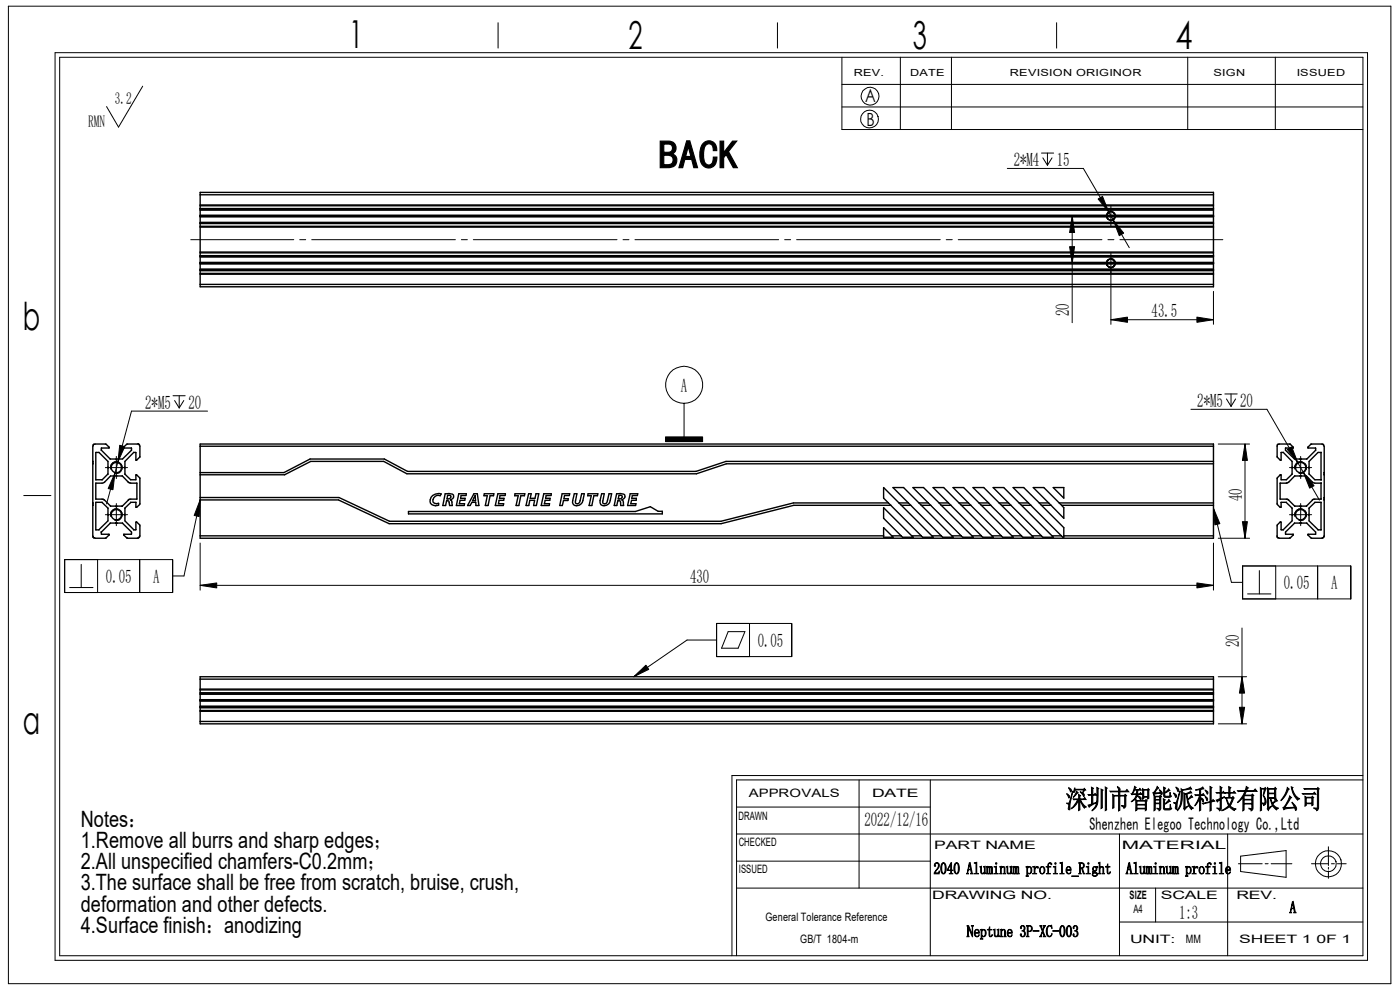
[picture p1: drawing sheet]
<svg xmlns="http://www.w3.org/2000/svg" width="297mm" height="210mm" viewBox="0 0 297 210" stroke-linecap="round" stroke-linejoin="round" font-family="sans-serif">
<g fill="none" stroke="#000" stroke-width=".21">
<path d="M1.8 1.3h293.3v207.4h-293.3zM11.7 11.2h278.4v192.5h-278.4zM12.7 12.1h276.4v190.6h-276.4zM30.3 18.3l-5.2 8.7-2.5-4.4M105.7 4.8v5.4M164.9 4.8v5.4M178.6 17.9h110.5M178.6 12.1v15.4h110.5M191 12.1v15.4M201.8 12.1v15.4M224.2 4.8v5.4M252 12.1v15.4"/>
<path d="M270.6 12.1v15.4M178.6 22.7h110.5M213.7 35.7h16.1l9.8 16.8M220.9 32.5h2.6M221.2 33.5l1 1.6M222.2 32.5v2.6M223.2 33.5l-1 1.6M40.5 50.8h21.8M63.6 50.8h1.3M66.1 50.8h30.5M97.9 50.8h1.2M100.4 50.8h30.5"/>
<path d="M132.2 50.8h1.2M134.7 50.8h30.5M166.5 50.8h1.2M169 50.8h30.5M200.7 50.8h1.3M203.3 50.8h30.5M226.4 55.8h11.4M226.4 45.8h11.4M226.9 52.3h1.1l-.5 3.5zM227.5 45.8l.5 3.5h-1.1zM227.5 45.8v22.7M233 42.2l.9-.5 1.3 3.3z"/>
<path d="M234.7 56.1a1 1 0 0 1 1-1.2 1 1 0 0 1 1 1.1 1 1 0 0 1-1.3 .8M234.7 46.1a.99 .99 0 0 1 .9-1.3 .99 .99 0 0 1 1.1 1.1 .99 .99 0 0 1-1.3 .9M235 50.8h1.3M235.7 43.7v4.3M235.7 53.7v15.1M236.2 46.7l2.2 2.7-1 .6zM237.6 50.8h21.8M235.7 67.8l3.5-.5v1.1zM235.7 67.8h21.7M253.9 67.3l3.5 .5-3.5 .6zM257.4 61.8v7M22.4 99.2h4.7"/>
<path d="M23.8 98.3l-.3 .7v.5a1.24 1.24 0 0 1 1.1-1.6 1.24 1.24 0 0 1 1.3 1.4 1.24 1.24 0 0 1-1.5 1.1M24.7 96.8v4.7M25.1 98l-.4-.1-.8 .3M25.4 94.4l1.1 .3-1.5 3.3zM25.6 98.3l.4 .8-.1 .4M36.7 83.9h2.6M37 85l1 1.5M38 83.9v2.6M39 85l-1 1.5M44 87.2h-16.1l-3.5 13.2M141.2 92.7h7.9v1h-7.9zM145.1 85.6v7.1"/>
<path d="M252.6 86.8h16.2l11.1 19.3M258.4 94.2h6.7M259.8 83.6h2.7M260.2 84.6l1 1.6M261.2 83.6v2.6M262.1 84.6l-.9 1.6M264.1 94.2l.5 3.5h-1zM264.1 94.2v20M273.1 95.3l.9-.5 1.3 3.3zM273.6 99.2h4.7M275 98.3a1.2 1.2 0 0 0-.3 1.2 1.25 1.25 0 0 1 1.1-1.6 1.25 1.25 0 0 1 1.4 1.4 1.25 1.25 0 0 1-1.6 1.1h.5l.6-.4M275.9 96.8v4.7"/>
<path d="M276.3 98l-.3-.1-.9 .3M276.8 98.3l.3 .4v.8M5 105.1h5.8M13.7 118.7h22.9v7h-22.9zM17.2 119.7v4.9M20.7 118.7v7M22.4 109.2h4.7M23.7 108.3l-.2 .8v.4a1.24 1.24 0 0 1 1-1.6 1.24 1.24 0 0 1 1.4 1.3 1.24 1.24 0 0 1-1.5 1.2l.9-.1 .2-.3M24.4 100.4l-.4 3.5-1.1-.3zM24.4 100.4l-1.8 6.5M24.7 106.8v4.7M25.1 108l-.4-.1-.8 .3"/>
<path d="M25.5 100l-.2 .3-.9 .1M25.6 108.3l.4 .8-.1 .4M29.6 118.7v7M42.5 106l-.3 3.6-1-.3zM42.5 106l-3.5 16.2h-2.4M42.5 115.2v10M257.4 107.8l1.4 3.3-1.1 .2zM257.4 107.8l3.8 15.7h2.4M257.4 115.2v10M258.4 114.2h6.7M263.6 110.7h1l-.5 3.5zM273.6 109.2h4.7"/>
<path d="M275 108.3l-.3 .4v.8a1.26 1.26 0 0 1 1.1-1.6 1.26 1.26 0 0 1 1.4 1.3 1.26 1.26 0 0 1-1.6 1.2h.5l.6-.4M275.9 106.8v4.7M276.3 108l-.3-.1-.9 .3M276.5 100.2l2.3 2.8-1 .5zM276.8 108.3l.3 .4v.8M14.8 124.6h4.9M42.5 124.2l3.5-.5v1zM42.5 124.2h214.9M152 132.2h15.9v7.1h-15.9zM152 135.8h-6.2l-11.3 7.8M154.5 134h3.5l-1.4 3.5h-3.5zM159 132.2v7.1"/>
<path d="M253.9 123.7l3.5 .5-3.5 .5zM263.5 133.2v20.3M263.6 120.1h23v6.9h-23zM264.7 126h4.9M267.2 121v5M270.6 120.1v6.9M279.5 120.1v6.9M134.5 143.6l2.5-2.5 .6 .9zM258.4 153.5h6.1M258.4 143.6h6.1M262.9 150h1.1l-.5 3.5zM263.5 143.6l.5 3.4h-1.1z"/>
<path d="M156.3 171.2h41.1M156.3 176.9h132.8M182.2 165.4v23M197.4 165.4v37.3M237.5 176.9v25.8M260.4 176.9v25.8M281.8 179.6v4M289.1 165.4h-132.8v37.3M289.1 164.5h-133.8v38.2M156.3 182.7h41.1M156.3 188.4h132.8M237.5 195.6h51.6"/>
<path d="M245.2 188.4v7.2M262.7 183.2h5.1M263.2 181.6l9.6-1.2v5.7l-9.6-1.2zM268.4 183.2h.6M269.7 183.2h4.4M278.2 183.2h3.6M281.8 184v.4M281.8 184.7v1.6M282.4 183.2h.7M283.7 183.2h1.9"/>
<circle cx="184.5" cy="25.3" r="1.89"/>
<circle cx="184.6" cy="20.4" r="1.88"/>
<circle cx="145.1" cy="81.6" r="3.9"/>
<circle cx="281.8" cy="183.2" r="1.68"/>
<circle cx="281.8" cy="183.2" r="2.78"/>
</g>
<g fill="none" stroke="#000" stroke-width=".3">
<path d="M42.5 53.5v.1M42.5 41.3v-.5h214.9v.5M42.5 48v.2M42.5 58v.2M42.5 43.5v.1M42.5 44.2l214.9 .1zM42.5 47.4h214.9zM42.5 54.2l214.9 .1zM42.5 57.4h.1M42.5 47.2h.1M42.5 54.4l214.9 .1zM42.5 44.5h.1"/>
<path d="M42.5 57.1l214.9 .1zM42.5 55.9l214.9 .1zM42.5 45.7h214.9zM42.5 55.7h.1M42.5 45.9l214.9 .1zM42.5 45.8h.1M42.5 55.7h214.9M42.5 58.2h214.9M42.5 41.3v2.2M42.5 43.6v4.4M42.5 48.2v5.3M42.5 53.6v4.4"/>
<path d="M42.5 58.2v2.1M42.5 53.5h214.9M42.5 53.6h214.9M42.5 48.2h214.9M42.5 41.3h214.9M42.5 43.5h214.9M42.5 48h214.9M42.5 58h214.9M42.5 43.6h214.9M42.5 57.4h214.9M42.5 44.5h214.9M42.5 47.2h214.9"/>
<path d="M42.5 45.8h192.3M234.8 55.8v.2M234.8 45.8l.1-.5 .6-.4 .7 .2 .4 .7M234.8 55.7h.1M234.8 45.8v.2M234.8 55.7l.1-.4 .6-.4 .6 .2 .4 .6M234.8 55.7v.1M234.8 55.8h.1M234.8 55.8h-192.3h192.3M234.8 45.8h.1M236.6 55.8l-.2 .5-.6 .4-.6-.1-.4-.6M236.6 55.7h.1"/>
<path d="M236.6 45.8l-.3 .6-.5 .3-.8-.2-.2-.5M236.6 55.7v.1M236.6 55.8h.1M236.6 55.8h20.8h-20.8M236.6 45.8h.1M236.6 45.8h20.8M257.4 53.5v.1M257.4 48v.2M257.4 58v.2M257.4 43.5v.1M257.4 57.4h.1M257.4 47.2h.1"/>
<path d="M257.4 44.5h.1M257.4 55.7h.1M257.4 45.8h.1M257.4 41.3v2.2M257.4 43.6v4.4M257.4 48.2v5.3M257.4 53.6v4.4M257.4 58.2v2.1M42.5 60.3v.5h214.9v-.5M42.5 60.3h214.9M19.7 94.7v19.2l.5 .3h2.2l.8-.7-.1-.2h-1.6v-.4M19.7 97.9v.5"/>
<path d="M19.7 94.7l.3-.5h2.4l.8 .7M21 96h.1M21 96h-.7v5.8h1.4l1.2-1.3v-1.2M21 96l1.9 1.9M22.9 97.9h.1M22.9 99.3h.1M22.9 99.1h.1l-.1 .2M22.9 99.1h.1M22.9 97.9v1.2M23.2 95h-1.7v.5l1.9 1.9M23.2 94.9v.1M23.4 97.4h.1"/>
<path d="M23.4 97.4h1.2M24 98.3h.1M24.6 97.4h.1M24.6 97.4l.1 .1 .1-.1M24.8 97.4h.1M24.8 97.4h1.2M25.3 98.3h.1M26 97.4h.1M26.2 95h1.7v.5l-1.9 1.9M26.2 94.9v.1M26.5 97.9h.1M26.5 99.1h.1"/>
<path d="M26.5 99.1h-.1l.1 .2M26.5 99.3h.1M26.5 99.3v1.3l1.2 1.2M26.5 97.9v1.2M29.2 94.2h-2.3l-.7 .7M29.2 94.1l.3 .2 .2 .4v2.2l-.9 .7v-1.6h-.4l-1.9 1.9M42.5 94.7v-.5h214.9v.5M42.5 94.7v19M42.5 94.7h214.9M257.4 94.7v19M257.4 98.4h-103.3l-6.4 2.1h-61.4l-4.9-2.6h-15.5l-5.5 2.8h-17.9M257.4 97.9h-103.4l-6.3 2.1h-61.3l-4.9-2.6h-15.7l-5.6 2.8h-17.7"/>
<path d="M274.1 99.3v1.3l-1.2 1.2M274.1 99.3h.1M274.1 99.1h.1l-.1 .2M274.1 99.1h.1M274.1 97.9h.1M274.1 97.9v1.2M274.4 94.9l-.7-.7h-2.5l-.3 .2v2.5l.8 .7 .1-1.6h.4l1.9 1.9M274.4 95h-1.7v.5l1.9 1.9M274.4 94.9v.1M274.6 97.4h.1M274.6 97.4h1.2M275.3 98.3h.1"/>
<path d="M275.8 97.4h.1M275.8 97.4l.1 .1 .1-.1h1.2M276.5 98.3h.1M277.2 97.4h.1M277.5 95h1.6v.5l-1.9 1.9M277.5 94.9v.1M277.7 99.1h-.1l.1 .2M277.7 99.3h.1M277.7 99.3v1.2l1.2 1.3M277.7 97.9h.1M277.7 99.1h.1M277.7 97.9v1.2"/>
<path d="M279.6 96h.1M279.6 96h.6M279.6 96l-1.9 1.9M280.2 96h.1M280.2 96v5.8M280.9 94.7l-.3-.5h-2.5l-.6 .7M280.9 94.7l-.1 19.2-.4 .3h-2.2l-.7-.7v-.2h1.6v-.4M19.7 106.7v.5M21.5 112.9h.1M22.2 106.1l1.3 1.3M22.9 109.1v-1.3l-1.2-1.2h-1.4v5.8h.7l1.9-1.9M22.9 110.5h.1"/>
<path d="M22.9 109.3h.1M22.9 109.1h.1M22.9 109.3v1.2M22.9 109.1l.1 .1M23 109.2h.1M23 109.2l-.1 .1M23.5 101h.1M23.5 101l-1.6 1.4-1.6 .1v3.4h1.5l.3 .2M23.5 107.4h.1M23.5 107.4h1.1l.1 .1 .1-.1h1.1M23.5 101h1.1M24 108.3h.1"/>
<path d="M24.6 101l.1-.2 .1 .2M24.6 101h.1M24.6 111l.1-.2 .1 .2M24.6 111h.1M24.6 111h-1.2l-1.9 1.9M24.8 101h.1M24.8 111h1.2l1.9 1.9M24.8 111h.1M24.8 101h1.1M25.3 108.3h.1M26 101h.1M25.9 107.4h.1"/>
<path d="M26 101l1.2 1.3M26.4 109.2h.1M26.4 109.2l.1 .1M26.5 109.1h.1M26.5 109.3h.1M26.5 110.5h.1M26.5 110.5l1.9 1.9h.4v-1.7l.9 .7-.1 2.5-.4 .3h-2.1M26.5 109.3v1.2M26.5 109.1l-.1 .1M27.2 102.3l.5 .2h1.3v3.4h-1.5l-1.5 1.5M27.7 101.8h.1M27.7 101.8h1.1"/>
<path d="M27.9 112.9v.4h-1.7v.2l.9 .6M27.9 112.9h.1M28.8 101.8h.1M28.8 101.8v-1l.2-.1 .7 .7v5.5l-.9 .7v-1h-1.1l-1.2 1.2v1.3M42.5 113.7v.5h214.9v-.5M42.5 105.5h29.4l10.7 5.1h70.4l15.3-3.9h20.2M42.5 106h29.3l10.7 5.1h70.5l15.4-3.9h20.6M42.5 113.7h145M86.7 108.5h48.1l3.2-1 1.6 1h.9v.5h-53.8zM91.8 105.1a2.03 2.03 0 0 1 1.8-.3l-.2 .4a1.13 1.13 0 0 0-1.2 .2 1.13 1.13 0 0 0-.3 1.2 1.04 1.04 0 0 0 1.1 .2v.3a1.2 1.2 0 0 1-1.6-.3 1.2 1.2 0 0 1 .4-1.7zM94.4 104.7h.8l.8 .1 .2 .2v.6l-.6 .4a.62 .62 0 0 1 .3 .8l.1 .4h-.6l-.2-.9-.5-.1-.2 1h-.6zM95 105.1h.4l.3 .2a.63 .63 0 0 1-.9 .5z"/>
<path d="M95.6 106h.1M97.3 104.7h1.6l-.1 .4h-1l-.1 .6h1l-.1 .4h-1l-.1 .7h1.1l-.1 .4h-1.7zM100.5 104.7h.8l.3 2.5h-.6l-.1-.6h-.8l-.4 .6h-.5zM100.8 105.1l.1 1.1h-.7zM100.8 105.1h.1M102.7 104.7h2.1l-.1 .5h-.7l-.5 2h-.5l.4-2h-.7zM105.6 104.7h1.6l-.1 .4h-1l-.1 .6h.9l-.1 .4h-.9l-.2 .7h1.1v.4h-1.7zM109.3 104.7h2v.5h-.8l-.4 2h-.6l.4-2h-.7zM112.1 104.7h.6l-.2 1h1l.2-1h.6l-.5 2.5h-.6l.2-1.1h-1l-.2 1.1h-.6zM115.4 104.7h1.6l-.1 .4h-1l-.2 .6h1l-.1 .4h-.9l-.2 .7h1.1l-.1 .4h-1.7zM119.3 104.7h1.6l-.1 .4h-1l-.2 .7h1l-.1 .4h-1l-.2 1h-.6zM121.8 104.7h.6l-.4 1.8 .2 .3a.59 .59 0 0 0 .9-.6l.3-1.5h.6l-.3 1.5a1.29 1.29 0 0 1-2 .9l-.2-.5z"/>
<path d="M124.8 104.7h2l-.1 .5h-.7l-.4 2h-.6l.4-2h-.7zM127.6 104.7h.6l-.3 1.6a.47 .47 0 0 0 .3 .6 .47 .47 0 0 0 .6-.4l.4-1.8h.6l-.3 1.5a1.29 1.29 0 0 1-2 .9l-.2-.9zM130.8 104.7h.3a1.23 1.23 0 0 1 1.4 .3v.6l-.5 .4a.62 .62 0 0 1 .2 .8l.1 .4h-.6l-.1-.9-.5-.1-.2 1h-.6zM131.3 105.1h.6l.1 .4a.61 .61 0 0 1-.9 .3zM132 106h.1M133.7 104.7h1.6l-.1 .4h-1l-.2 .6h1v.4h-1l-.2 .7h1.1l-.1 .4h-1.7zM187.5 113.7v.3h2l-.3-.3M187.5 113.7v-1.8l1.7 1.8M189.2 113.7h2M190.7 106.7h2M191.2 113.7l.3 .3h2.3l-.4-.3M191.2 113.7l-3.7-3.8v-2.2l5.9 6"/>
<path d="M191.2 107.2h2M193.4 113.7h2.1M194.9 106.7h2M195.5 113.7l.2 .3h2.3l-.3-.3M195.5 113.7l-8-8v-2.3l10.2 10.3M195.5 107.2h1.9M197.7 113.7h2M199.2 106.7l-3.3-3.3h-2.2l10.2 10.3M199.2 106.7h2M199.2 106.7l.5 .5M199.7 113.7l.3 .3h2.2l-.3-.3M199.7 113.7l-10.3-10.3h2.3l10.2 10.3"/>
<path d="M199.7 107.2h2M199.7 107.2l6.5 6.5M201.7 107.2l6.5 6.5M201.9 113.7h2M203.5 106.7l-3.3-3.3h-2.2l3.7 3.8M203.5 106.7h1.9M203.5 106.7l6.9 7M203.9 113.7l.4 .3h2.2l-.3-.3M204 107.2h2M206.2 113.7h2M207.7 106.7h2M208.2 113.7l.3 .3h2.2l-.3-.3"/>
<path d="M208.2 107.2h2M209.7 106.7l-3.3-3.3h2.3l10.2 10.3M209.7 106.7l.5 .5M210.2 107.2l6.5 6.5M210.4 113.7h2M212 106.7h2M212.4 113.7l.3 .3h2.3l-.3-.3M212.4 113.7l-10.2-10.3h2.2l10.3 10.3M212.5 107.2h2M214.7 113.7h2M216.2 106.7h2M216.7 113.7l.3 .3h2.2l-.3-.3"/>
<path d="M216.7 107.2h2M218.7 107.2l6.5 6.5M218.9 113.7h2M220.5 106.7l-3.3-3.3h-2.3l3.8 3.8M220.5 106.7h2M220.5 106.7l.4 .5M220.9 113.7l.3 .3h2.3l-.3-.3M220.9 113.7l-10.2-10.3h2.2l10.3 10.3M220.9 107.2l4.8 4.7v1.8M220.9 107.2h2.1M223 107.2l-3.8-3.8h2.2l3.8 3.8M223 107.2l2.7 2.7v-2.2l-.5-.5"/>
<path d="M223.2 113.7h2M223.4 103.4h2.3v2.3zM224.7 106.7h32.7M225.2 113.7l.3 .3h.2v-.3M225.2 107.2h32.2M225.7 113.7h31.7M270.9 113.7v.2l.5 .3h2.2M271.8 101.8v-1l-.2-.1-.7 .7v5.5l.7 .7h.1l.1-1h1.1l1.2 1.2v1.3M271.8 101.8h.1M271.8 101.8h1.1M272.7 112.9h.1M272.7 112.9v.4h1.7v.2l-.8 .6"/>
<path d="M272.9 101.8h.1M274.1 110.5l-1.9 1.9h-.4v-1.7h-.2l-.6 .6-.1 2.4M274.1 110.5h.1M274.1 109.3h.1M274.1 109.1h.1M274.1 109.3v1.2M274.1 109.1l.1 .1M274.2 109.2h.1M274.2 109.2l-.1 .1M275.3 108.3h.1M275.8 101h-1.1l-1.6 1.4-1.5 .1v3.4h1.5l1.6 1.5h1.1l.1 .1 .1-.1h1.2M275.8 101h.1"/>
<path d="M275.8 111h-1.2l-1.9 1.9M275.8 101l.1-.2 .1 .2h1.2M275.8 111l.1-.2 .1 .2h1.2l1.9 1.9M275.8 111h.1M276.5 108.3h.1M277.2 107.4h.1M277.2 101l1.5 1.4 1.5 .1M277.2 101h.1M277.6 109.2h.1M277.6 109.2l.1 .1M277.7 109.1v-1.3l1.2-1.2h1.4v5.8h-.7l-1.9-1.9M277.7 109.1h.1"/>
<path d="M277.7 109.3h.1M277.7 110.5h.1M277.7 109.3v1.2M277.7 109.1l-.1 .1M278.4 106.1l-1.2 1.3M278.9 101.8h.1M278.9 101.8h1.3M279.1 112.9h.1M280.2 101.8h.1M280.2 105.9h-1.5l-.3 .1M280.2 105.8h.1M280.2 102.5h.1"/>
<path d="M280.2 102.5v3.3M280.9 100.2v.5M280.9 105.5v.5M42.5 146.2v.1M42.5 144.1v-.5h214.9v.5M42.5 153v.5h214.9v-.5M42.5 150.7v.2M42.5 150.1h.1M42.5 147h.1M42.5 149.8l214.9 .1zM42.5 147.2h.1M42.5 148.4h.1"/>
<path d="M42.5 148.7h.1M42.5 148.5h214.9zM42.5 144.1v2.1M42.5 146.3v4.4M42.5 150.9v2.1M42.5 148.4h214.9M42.5 148.7h214.9M42.5 144.1h214.9M42.5 146.2h214.9M42.5 146.3h214.9M42.5 153h214.9M42.5 150.9h214.9"/>
<path d="M42.5 150.7h214.9M42.5 147h214.9M42.5 150.1h214.9M42.5 147.2h214.9M257.4 146.2v.1M257.4 150.7v.2M257.4 150.1h.1M257.4 147h.1M257.4 147.2h.1M257.4 148.4h.1M257.4 148.7h.1M257.4 144.1v2.1"/>
<path d="M257.4 146.3v4.4M257.4 150.9v2.1"/>
<circle cx="24.7" cy="99.2" r="1.1"/>
<circle cx="275.9" cy="99.2" r="1.1"/>
<circle cx="24.7" cy="109.2" r="1.09"/>
<circle cx="275.9" cy="109.2" r="1.09"/>
</g>
<g fill="#000">
<path d="M226.9 52.3h1.1l-.5 3.5zM227.5 45.8l.5 3.5h-1.1zM233 42.2l.9-.5 1.3 3.3zM236.2 46.7l2.2 2.7-1 .6zM235.7 67.8l3.5-.5v1.1zM253.9 67.3l3.5 .5-3.5 .6zM25.4 94.4l1.1 .3-1.5 3.3zM264.1 94.2l.5 3.5h-1zM273.1 95.3l.9-.5 1.3 3.3zM24.4 100.4l-.4 3.5-1.1-.3zM42.5 106l-.3 3.6-1-.3zM257.4 107.8l1.4 3.3-1.1 .2z"/>
<path d="M263.6 110.7h1l-.5 3.5zM276.5 100.2l2.3 2.8-1 .5zM42.5 124.2l3.5-.5v1zM253.9 123.7l3.5 .5-3.5 .5zM134.5 143.6l2.5-2.5 .6 .9zM262.9 150h1.1l-.5 3.5zM263.5 143.6l.5 3.4h-1.1z"/>
<path d="M141.2 92.7h7.9v1h-7.9z" fill-rule="evenodd"/>
</g>
<text font-size="8.4" x="139.7" y="35.7">BACK</text>
<g font-size="8.2">
<text x="74.1" y="10.2">1</text>
<text x="133.3" y="10.4">2</text>
<text x="193.7" y="10.5">3</text>
<text x="249.4" y="10.5">4</text>
<text x="4.8" y="70">b</text>
<text x="4.9" y="155.7">a</text>
</g>
<text font-size="5.6" x="226.1" y="171.4">深圳市智能派科技有限公司</text>
<g font-size="4.8">
<text x="17.1" y="175.3">Notes：</text>
<text x="17.1" y="179.9">1.Remove all burrs and sharp edges；</text>
<text x="17.1" y="184.4">2.All unspecified chamfers-C0.2mm；</text>
<text x="17.1" y="188.9">3.The surface shall be free from scratch, bruise, crush,</text>
<text x="17.1" y="193.4">deformation and other defects.</text>
<text x="17.1" y="198">4.Surface finish：anodizing</text>
</g>
<g font-size="4">
<text x="215.1" y="35.2">2*M4</text>
<text x="224.2" y="35.2">15</text>
<text x="226.8" y="67.1" transform="rotate(-90 226.8 67.1)">20</text>
<text x="244.3" y="67.3">43.5</text>
<text x="144.4" y="83.1">A</text>
<text x="30.8" y="86.7">2*M5</text>
<text x="40" y="86.7">20</text>
<text x="254" y="86.3">2*M5</text>
<text x="263.1" y="86.3">20</text>
<text x="263.5" y="106.3" transform="rotate(-90 263.5 106.3)">40</text>
<text x="22.5" y="123.7">0.05</text>
<text x="32.5" y="123.7">A</text>
<text x="146.4" y="123.6">430</text>
<text x="272.4" y="125">0.05</text>
<text x="282.4" y="125">A</text>
<text x="160.7" y="137.2">0.05</text>
<text x="262.8" y="137.3" transform="rotate(-90 262.8 137.3)">20</text>
<text x="183.4" y="175.3">2022/12/16</text>
<text x="250.1" y="194.9">1:3</text>
</g>
<g font-size="3.9">
<text x="183.6" y="21.6">A</text>
<text x="183.8" y="26.6">B</text>
<text x="231.1" y="176">Shenzhen Elegoo Technology Co.,Ltd</text>
</g>
<g font-size="3.5">
<text x="24.4" y="22.1">3.2</text>
<text x="18.7" y="26.9">RMN</text>
<text x="198" y="185.4">2040 Aluminum profile_Right</text>
<text x="238.8" y="185.4">Aluminum profile</text>
<text x="273.6" y="193.7">A</text>
<text x="205.1" y="198.8">Neptune 3P-XC-003</text>
</g>
<g font-size="2.5">
<text x="156.7" y="173.9">DRAWN</text>
<text x="158.8" y="169.2">APPROVALS</text>
<text x="185" y="169.2">DATE</text>
<text x="156.7" y="179.4">CHECKED</text>
<text x="156.8" y="185.1">ISSUED</text>
<text x="198.2" y="180.1">PART NAME</text>
<text x="238" y="180.1">MATERIAL</text>
<text x="197.7" y="190.7">DRAWING NO.</text>
<text x="239.6" y="190.7">SIZE</text>
<text x="246.3" y="190.7">SCALE</text>
<text x="262.3" y="190.7">REV.</text>
<text x="162.4" y="195.3">General Tolerance Reference</text>
<text x="240.5" y="193.8">A4</text>
<text x="169.8" y="199.9">GB/T 1804-m</text>
<text x="239.7" y="199.9">UNIT:</text>
<text x="251.5" y="199.9">MM</text>
<text x="262.9" y="199.9">SHEET 1</text>
<text x="279.3" y="199.9">0F 1</text>
</g>
<g font-size="2.1">
<text x="181.1" y="16.1">REV.</text>
<text x="193.1" y="16.1">DATE</text>
<text x="214.2" y="16.1">REVISION ORIGINOR</text>
<text x="257.4" y="16.1">SIGN</text>
<text x="275.1" y="16.1">ISSUED</text>
</g>
</svg>
